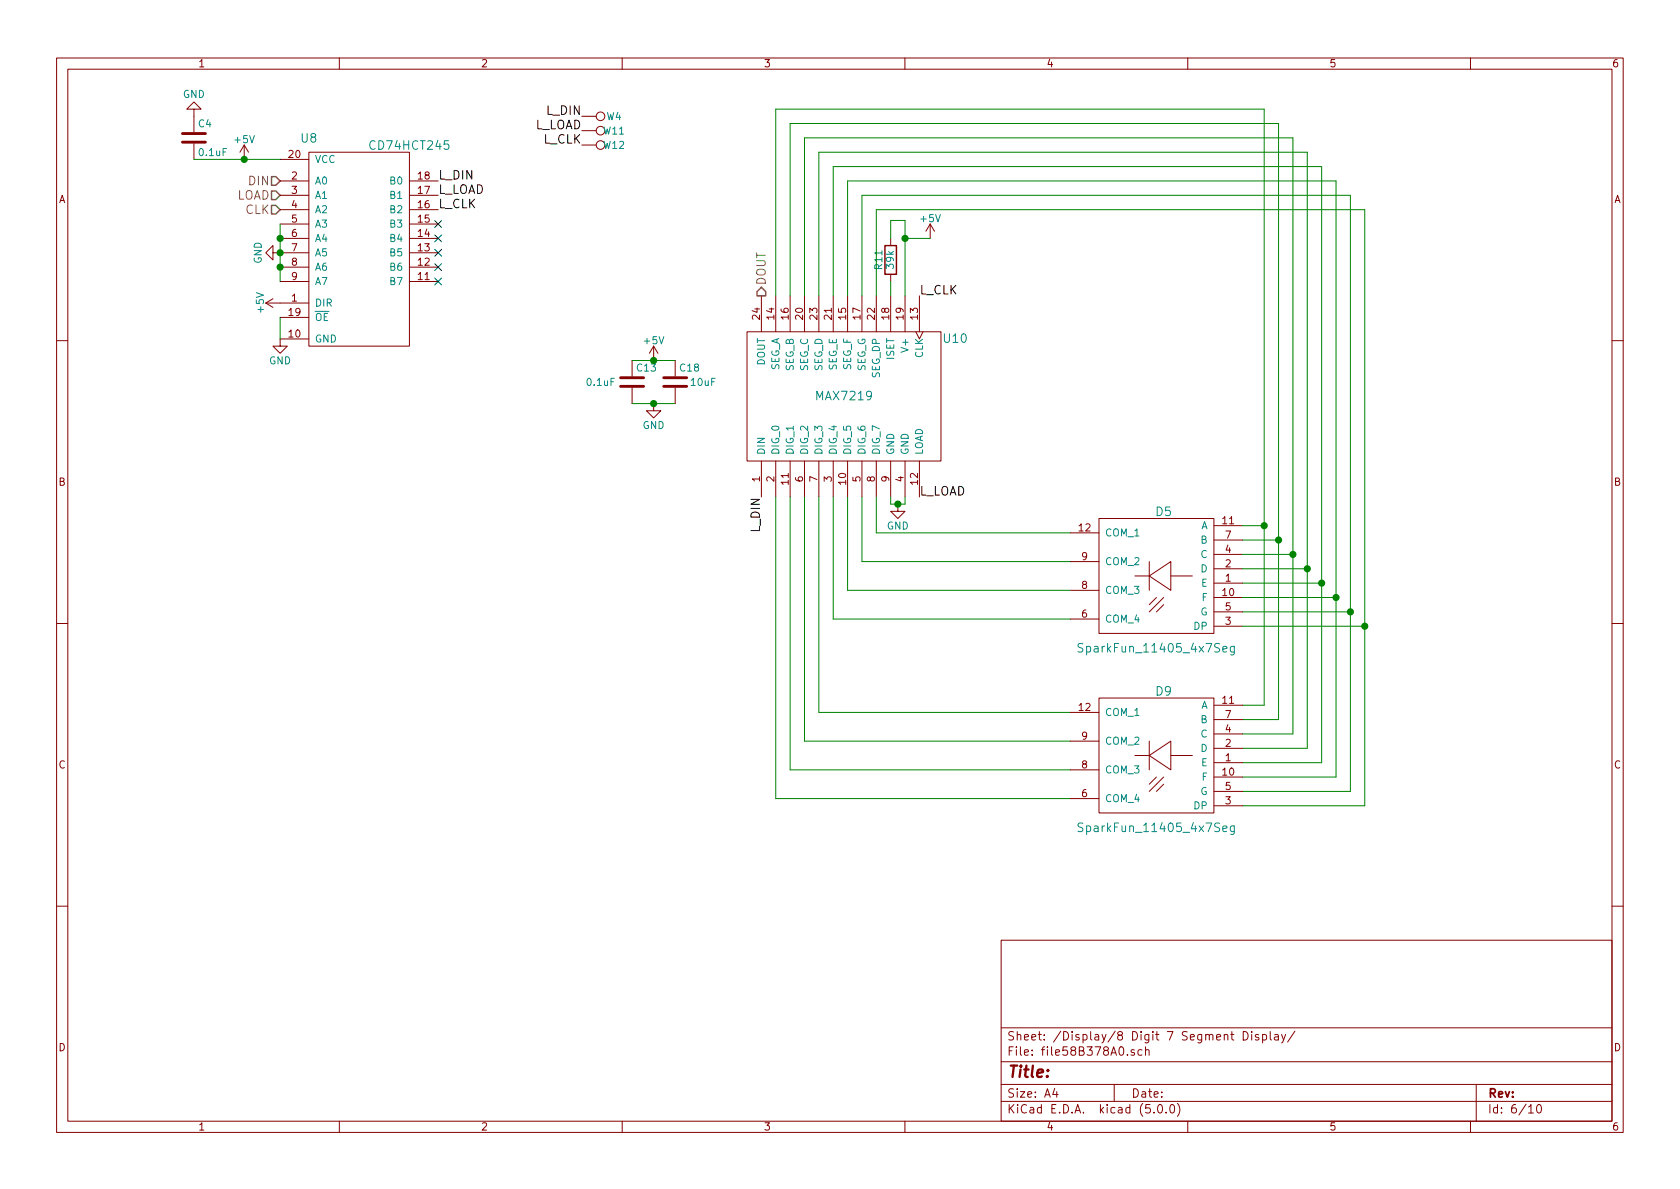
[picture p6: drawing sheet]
<svg xmlns="http://www.w3.org/2000/svg" width="297mm" height="210mm" viewBox="0 0 297 210" stroke-linecap="round" stroke-linejoin="round" font-family="sans-serif">
<g fill="none" stroke="#840000" stroke-width=".18">
<path d="M10 10.3h277v189.9h-277zM12 12.2h273v186.1h-273zM34.3 19.3h1.3l-1.3-1.3-1.3 1.3h1.3v4.1M60 10.3v1.9M110 10.3v1.9M160 10.3v1.9M210 10.3v1.9M260 10.3v1.9M34.3 25.4v2.8M43.2 25.6l-.8 1.3M43.2 25.6v2.6M43.2 25.6l.7 1.3"/>
<path d="M49.5 32h5.1M49.5 34.5h5.1M49.5 37.1h5.1M49.5 39.6h5.1M49.5 28.2h5.1M54.6 26.9h17.8v34.3h-17.8zM72.4 32h5.1M72.4 34.5h5.1M72.4 37.1h5.1M72.4 39.6h5.1M102.9 20.6h2.5M102.9 23.1h2.5"/>
<path d="M102.9 25.6h2.5M164.5 39.6l-.8 1.3M164.5 39.6v2.6M164.5 39.6l.7 1.3M47 53.6h7.6M47 53.6l1.3 .8M48.3 44.7v-1.3l-1.3 1.3 1.3 1.3v-1.3h6.3M48.3 52.8l-1.3 .8M49.5 42.2h5.1M49.5 47.2h5.1M49.5 49.8h5.1M49.5 56.1h5.1"/>
<path d="M54.6 59.9h-5.1v1.3h1.3l-1.3 1.3-1.2-1.3h1.2M72.4 42.2h5.1M72.4 44.7h5.1M72.4 47.2h5.1M72.4 49.8h5.1M132.1 58.7h34.3v22.8h-34.3zM134.6 52.3v6.4M137.2 52.3v6.4M139.7 52.3v6.4M142.2 52.3v6.4M144.8 52.3v6.4M147.3 52.3v6.4"/>
<path d="M149.9 52.3v6.4M152.4 52.3v6.4M154.9 52.3v6.4M157.5 42.2v1.2M157.5 48.5v1.3M157.5 52.3v6.4M160 52.3v6.4M161.9 58.7l.7 1.2 .6-1.2M162.6 52.3v6.4M10 60.2h2M111.8 63.7v2.8M111.8 68.6v2.8"/>
<path d="M115.6 71.4v1.2h1.2l-1.2 1.3-1.3-1.3h1.3M115.6 61.2l-.8 1.3M115.6 61.2v2.5M115.6 61.2l.7 1.3M119.4 63.7v2.8M119.4 68.6v2.8M285 60.2h2M134.6 81.5v6.4M137.2 81.5v6.4M139.7 81.5v6.4M142.2 81.5v6.4M144.8 81.5v6.4"/>
<path d="M147.3 81.5v6.4M149.9 81.5v6.4M152.4 81.5v6.4M154.9 81.5v6.4M157.5 81.5v6.4M158.7 89.1v1.3h1.3l-1.3 1.3-1.2-1.3h1.2M160 81.5v6.4M162.6 81.5v6.4M189.2 99.3h5.1M189.2 94.2h5.1M194.3 91.7h20.3v20.3h-20.3zM203.2 99.3v5.1"/>
<path d="M214.6 98h5.1M214.6 95.5h5.1M214.6 93h5.1M10 110.3h2M189.2 109.5h5.1M189.2 104.4h5.1M200.7 101.8h2.5M203.2 101.8l3.8-2.5v5.1zM204.5 105.7l-1.3 1.2M205.7 105.7l-2.5 2.5M205.7 106.9l-1.2 1.3M207 101.8h3.8"/>
<path d="M214.6 103.1h5.1M214.6 100.6h5.1M214.6 110.7h5.1M214.6 108.2h5.1M214.6 105.7h5.1M285 110.3h2M189.2 136.1h5.1M189.2 131.1h5.1M189.2 126h5.1M194.3 123.4h20.3v20.4h-20.3zM200.7 133.6h2.5M203.2 133.6l3.8-2.5v5z"/>
<path d="M203.2 131.1v5M204.5 137.4l-1.3 1.3M205.7 137.4l-2.5 2.5M205.7 138.7l-1.2 1.2M207 133.6h3.8M214.6 134.9h5.1M214.6 132.3h5.1M214.6 129.8h5.1M214.6 139.9h5.1M214.6 127.2h5.1M214.6 137.4h5.1M214.6 124.7h5.1"/>
<path d="M189.2 141.2h5.1M214.6 142.5h5.1M10 160.2h2M177 166.3h108v32h-108zM285 160.2h2M60 198.3v1.9M110 198.3v1.9M160 198.3v1.9M177 194.8h108M177 191.8h108M177 187.8h108M177 181.8h108"/>
<path d="M186.5 192.5l-.4 1h1M186.8 193v1M197 191.8v3M199.3 186.5v.1M200.6 185.7l-.4-.1-.2 .2 .1 .2 .5 .2v.3h-.6M201.9 185.7l-.4-.1-.3 .3 .1 .6h.6M202.5 185.7l.3-.1 .3 .1 .1 .9M202.5 185.1v1.5M204 196.7v.1M204.8 195.5l.4-.2a.94 .94 0 0 1 0 1.5 .79 .79 0 0 1-.4-1.3zM206.2 196.7v.1M207 195.4l.3-.1a.94 .94 0 0 1 0 1.5 .82 .82 0 0 1-.3-1.4z"/>
<path d="M208.2 195.1a1.71 1.71 0 0 1 0 2.3M210 198.3v1.9M217.6 182.9h.6M217.8 182.4v1.3l.4 .2M219.8 182.4a.76 .76 0 0 1 .9 .8 .76 .76 0 0 1-.9 .7zM221.3 182.4v.2M221.3 182.9v1M222.5 183a.37 .37 0 0 0-.6 .1l.1 .3 .5 .1 .1 .1-.2 .3-.5-.1M223.2 183l.5-.1 .3 .3-.1 .6-.2 .1-.5-.1M223.2 182.9v1.5M224.6 182.4v1.3l.2 .2M225.4 183h.6v.9"/>
<path d="M226 183.3l-.5 .1-.2 .2 .2 .3 .5-.1M226.6 182.9l.3 1M227.3 182.9l-.5 1.4-.2 .1M229 182.3l-1.3 2M260 198.3v1.9M261 191.8v6.5M270.3 195.8l.4-.5v1.5M270.3 196.8h.8M271.8 195.5l.4-.2a.94 .94 0 0 1 0 1.5 .79 .79 0 0 1-.4-1.3z"/>
<circle cx="106.2" cy="23.1" r=".76"/>
<circle cx="106.2" cy="25.6" r=".76"/>
<circle cx="106.2" cy="20.6" r=".76"/>
</g>
<path d="M191.5 113.9l-.6-.1-.2 .1v.5l.6 .2 .2 .4-.3 .3-.6-.1M218.2 114.3v1.4l-.2 .1-.4-.1M218.2 114.4l-.4-.1-.3 .3v.4l.2 .2h.5M191.5 145.6l-.6-.1-.2 .2v.4l.6 .3 .2 .4-.3 .3-.6-.1M218.2 146v1.4l-.2 .2-.4-.1M218.2 146.1l-.4-.1-.3 .3v.5l.2 .2h.5" fill="none" stroke="#008484" stroke-width=".18"/>
<path d="M156.5 43.4h2v5.1h-2z" fill="none" stroke="#840000" stroke-width=".25"/>
<path d="M48 36.3h.8l.7 .8-.7 .7h-.8zM48 33.8h.8l.7 .7-.7 .8h-.8zM48 31.2h.8l.7 .8-.7 .8h-.8zM134.6 50.8l.8 .8v.7h-1.5v-.7z" fill="none" stroke="#848400" stroke-width=".25"/>
<path d="M32.3 25.1h4M32.3 23.6h4M109.7 68.3h4.1M109.7 66.8h4.1M117.3 68.3h4.1M117.3 66.8h4.1" fill="none" stroke="#840000" stroke-width=".51"/>
<path d="M76.9 39l1.2 1.2M78.1 39l-1.2 1.2M76.9 41.5l1.2 1.3M76.9 44.1l1.2 1.2M76.9 46.6l1.2 1.2M76.9 49.2l1.2 1.2M78.1 41.5l-1.2 1.3M78.1 44.1l-1.2 1.2M78.1 46.6l-1.2 1.2M78.1 49.2l-1.2 1.2" fill="none" stroke="#000084" stroke-width=".18"/>
<g fill="#008400" stroke="#008400" stroke-width=".25">
<circle cx="115.6" cy="63.7" r=".51"/>
<circle cx="115.6" cy="71.4" r=".51"/>
<circle cx="49.5" cy="47.2" r=".51"/>
<circle cx="49.5" cy="44.7" r=".51"/>
<circle cx="49.5" cy="42.2" r=".51"/>
<circle cx="160" cy="42.2" r=".51"/>
<circle cx="43.2" cy="28.2" r=".51"/>
<circle cx="158.8" cy="89.1" r=".51"/>
<circle cx="241.3" cy="110.7" r=".51"/>
<circle cx="238.8" cy="108.2" r=".51"/>
<circle cx="236.2" cy="105.7" r=".51"/>
<circle cx="233.7" cy="103.1" r=".51"/>
<circle cx="231.1" cy="100.6" r=".51"/>
<circle cx="228.6" cy="98" r=".51"/>
<circle cx="226.1" cy="95.5" r=".51"/>
<circle cx="223.5" cy="93" r=".51"/>
</g>
<g fill="none" stroke="#008400" stroke-width=".18">
<path d="M34.3 28.2h15.2M49.5 39.6v10.2M49.5 56.1v3.8M137.2 52.3v-33h86.3v105.4h-3.8M139.7 52.3v-30.5h86.4v105.4h-6.4M142.2 52.3v-27.9h86.4v105.4h-8.9M144.8 52.3v-25.4h86.3v105.4h-11.4M147.3 52.3v-22.8h86.4v105.4h-14M149.9 52.3v-20.3h86.3v105.4h-16.5M152.4 52.3v-17.8h86.4v105.4h-19.1M154.9 52.3v-15.2h86.4v105.4h-21.6M157.5 42.2v-3.2h2.5v13.3"/>
<path d="M157.5 49.8v2.5M160 42.2h4.5M111.8 71.4h7.6M111.8 63.7h7.6M137.2 87.9v53.3h52M139.7 87.9v48.2h49.5M142.2 87.9v43.2h47M144.8 87.9v38.1h44.4M147.3 87.9v21.6h41.9M149.9 87.9v16.5h39.3M152.4 87.9v11.4h36.8M154.9 87.9v6.3h34.3"/>
<path d="M157.5 87.9v1.2h2.5v-1.2M219.7 98h8.9M219.7 95.5h6.4M219.7 93h3.8M219.7 110.7h21.6M219.7 108.2h19.1M219.7 105.7h16.5M219.7 103.1h14M219.7 100.6h11.4"/>
</g>
<text font-size="2.8" fill="#840000" x="178" y="190.5">Title:</text>
<g font-size="2.1">
<text x="94.4" y="22.9">L_LOAD</text>
<text x="96.7" y="20.3">L_DIN</text>
<text x="96" y="25.4">L_CLK</text>
<text x="77.5" y="31.7">L_DIN</text>
<text x="77.5" y="34.3">L_LOAD</text>
<text x="77.5" y="36.8">L_CLK</text>
<text x="162.6" y="52.1">L_CLK</text>
<text x="162.6" y="87.6">L_LOAD</text>
<text x="134.4" y="94" transform="rotate(-90 134.4 94)">L_DIN</text>
</g>
<g font-size="2.1" fill="#008484">
<text x="53.3" y="25.2">U8</text>
<text x="65.7" y="26.5">CD74HCT245</text>
<text x="167" y="60.6">U10</text>
<text x="144.5" y="70.8">MAX7219</text>
<text x="204.4" y="91.3">D5</text>
<text x="191.7" y="115.4">SparkFun_11405_4x7Seg</text>
<text x="204.4" y="123">D9</text>
<text x="191.7" y="147.1">SparkFun_11405_4x7Seg</text>
</g>
<g font-size="2.1" fill="#848400">
<text x="41.7" y="35.3">LOAD</text>
<text x="44.1" y="32.8">DIN</text>
<text x="43.4" y="37.8">CLK</text>
<text x="135.4" y="50.5" transform="rotate(-90 135.4 50.5)">DOUT</text>
</g>
<g font-size="2.1" fill="#840000">
<text x="178" y="184">Sheet: /Display/8 Digit 7 Segment Display/</text>
<text x="178" y="186.7">File: file58B378A0.sch</text>
<text x="178" y="196.9">KiCad E.D.A. kicad (5.0.0)</text>
<text x="178" y="194.1">Size: A4</text>
<text x="200" y="194.1">Date:</text>
<text x="263" y="194.1">Rev:</text>
<text x="263" y="196.9">Id: 6/10</text>
</g>
<g font-size="1.8" fill="#840000">
<text x="35" y="11.9">1</text>
<text x="85" y="11.9">2</text>
<text x="135" y="11.9">3</text>
<text x="185" y="11.9">4</text>
<text x="235" y="11.9">5</text>
<text x="285" y="11.9">6</text>
<text x="51.1" y="27.9">20</text>
<text x="10.4" y="35.9">A</text>
<text x="51.6" y="31.7">2</text>
<text x="51.6" y="34.3">3</text>
<text x="74" y="34.3">17</text>
<text x="74" y="31.7">18</text>
<text x="285.4" y="35.9">A</text>
<text x="51.6" y="36.8">4</text>
<text x="51.6" y="39.4">5</text>
<text x="51.6" y="41.9">6</text>
<text x="74" y="41.9">14</text>
<text x="74" y="39.4">15</text>
<text x="74" y="36.8">16</text>
<text x="51.6" y="44.4">7</text>
<text x="51.6" y="47">8</text>
<text x="74" y="47">12</text>
<text x="74" y="44.4">13</text>
<text x="51.6" y="53.3">1</text>
<text x="51.6" y="49.5">9</text>
<text x="74" y="49.5">11</text>
<text x="51.1" y="59.7">10</text>
<text x="51.1" y="55.9">19</text>
<text x="134.4" y="56.5" transform="rotate(-90 134.4 56.5)">24</text>
<text x="136.9" y="56.5" transform="rotate(-90 136.9 56.5)">14</text>
<text x="139.4" y="56.5" transform="rotate(-90 139.4 56.5)">16</text>
<text x="142" y="56.5" transform="rotate(-90 142 56.5)">20</text>
<text x="144.5" y="56.5" transform="rotate(-90 144.5 56.5)">23</text>
<text x="147.1" y="56.5" transform="rotate(-90 147.1 56.5)">21</text>
<text x="149.6" y="56.5" transform="rotate(-90 149.6 56.5)">15</text>
<text x="152.1" y="56.5" transform="rotate(-90 152.1 56.5)">17</text>
<text x="154.7" y="56.5" transform="rotate(-90 154.7 56.5)">22</text>
<text x="157.2" y="56.5" transform="rotate(-90 157.2 56.5)">18</text>
<text x="159.8" y="56.5" transform="rotate(-90 159.8 56.5)">19</text>
<text x="162.3" y="56.5" transform="rotate(-90 162.3 56.5)">13</text>
<text x="10.4" y="85.9">B</text>
<text x="134.4" y="85.2" transform="rotate(-90 134.4 85.2)">1</text>
<text x="136.9" y="85.2" transform="rotate(-90 136.9 85.2)">2</text>
<text x="139.4" y="85.7" transform="rotate(-90 139.4 85.7)">11</text>
<text x="142" y="85.2" transform="rotate(-90 142 85.2)">6</text>
<text x="144.5" y="85.2" transform="rotate(-90 144.5 85.2)">7</text>
<text x="147.1" y="85.2" transform="rotate(-90 147.1 85.2)">3</text>
<text x="149.6" y="85.7" transform="rotate(-90 149.6 85.7)">10</text>
<text x="152.1" y="85.2" transform="rotate(-90 152.1 85.2)">5</text>
<text x="154.7" y="85.2" transform="rotate(-90 154.7 85.2)">8</text>
<text x="157.2" y="85.2" transform="rotate(-90 157.2 85.2)">9</text>
<text x="159.8" y="85.2" transform="rotate(-90 159.8 85.2)">4</text>
<text x="162.3" y="85.7" transform="rotate(-90 162.3 85.7)">12</text>
<text x="285.4" y="85.9">B</text>
<text x="190.8" y="94">12</text>
<text x="216.2" y="92.7">11</text>
<text x="216.7" y="95.2">7</text>
<text x="191.3" y="99.1">9</text>
<text x="216.7" y="100.3">2</text>
<text x="216.7" y="97.8">4</text>
<text x="191.3" y="104.1">8</text>
<text x="216.2" y="105.4">10</text>
<text x="216.7" y="102.9">1</text>
<text x="216.7" y="107.9">5</text>
<text x="191.3" y="109.2">6</text>
<text x="216.7" y="110.5">3</text>
<text x="190.8" y="125.7">12</text>
<text x="216.2" y="124.5">11</text>
<text x="191.3" y="130.8">9</text>
<text x="216.7" y="129.5">4</text>
<text x="216.7" y="127">7</text>
<text x="10.4" y="135.9">C</text>
<text x="191.3" y="135.9">8</text>
<text x="216.2" y="137.2">10</text>
<text x="216.7" y="134.6">1</text>
<text x="216.7" y="132.1">2</text>
<text x="285.4" y="135.9">C</text>
<text x="191.3" y="141">6</text>
<text x="216.7" y="142.2">3</text>
<text x="216.7" y="139.7">5</text>
<text x="10.4" y="185.9">D</text>
<text x="285.4" y="185.9">D</text>
<text x="35" y="199.9">1</text>
<text x="85" y="199.9">2</text>
<text x="135" y="199.9">3</text>
<text x="185" y="199.9">4</text>
<text x="235" y="199.9">5</text>
<text x="285" y="199.9">6</text>
</g>
<g font-size="1.8" fill="#008484">
<text x="32.3" y="17.3">GND</text>
<text x="35.1" y="22.5">C4</text>
<text x="106.8" y="23.8">W11</text>
<text x="107.3" y="21.3">W4</text>
<text x="35.3" y="27.6">0.1uF</text>
<text x="41.6" y="25.3">+5V</text>
<text x="55.6" y="28.8">VCC</text>
<text x="106.8" y="26.3">W12</text>
<text x="55.6" y="32.6">A0</text>
<text x="55.6" y="35.2">A1</text>
<text x="69.1" y="35.2">B1</text>
<text x="69.1" y="32.6">B0</text>
<text x="55.6" y="37.7">A2</text>
<text x="55.6" y="40.3">A3</text>
<text x="69.1" y="40.3">B3</text>
<text x="69.1" y="37.7">B2</text>
<text x="162.9" y="39.3">+5V</text>
<text x="46.3" y="46.7" transform="rotate(-90 46.3 46.7)">GND</text>
<text x="55.6" y="42.8">A4</text>
<text x="55.6" y="45.3">A5</text>
<text x="55.6" y="47.9">A6</text>
<text x="69.1" y="47.9">B6</text>
<text x="69.1" y="45.3">B5</text>
<text x="69.1" y="42.8">B4</text>
<text x="156" y="47.6" transform="rotate(-90 156 47.6)">R11</text>
<text x="158" y="47.4" transform="rotate(-90 158 47.4)">39k</text>
<text x="55.6" y="50.4">A7</text>
<text x="69.1" y="50.4">B7</text>
<text x="46.7" y="55.2" transform="rotate(-90 46.7 55.2)">+5V</text>
<text x="55.6" y="54.2">DIR</text>
<text x="55.6" y="56.8">OE</text>
<text x="47.6" y="64.4">GND</text>
<text x="55.6" y="60.6">GND</text>
<text x="112.7" y="65.7">C13</text>
<text x="114" y="60.9">+5V</text>
<text x="120.3" y="65.7">C18</text>
<text x="135.3" y="64.7" transform="rotate(-90 135.3 64.7)">DOUT</text>
<text x="137.8" y="65.7" transform="rotate(-90 137.8 65.7)">SEG_A</text>
<text x="140.3" y="65.7" transform="rotate(-90 140.3 65.7)">SEG_B</text>
<text x="142.9" y="65.7" transform="rotate(-90 142.9 65.7)">SEG_C</text>
<text x="145.4" y="65.7" transform="rotate(-90 145.4 65.7)">SEG_D</text>
<text x="148" y="65.6" transform="rotate(-90 148 65.6)">SEG_E</text>
<text x="150.5" y="65.5" transform="rotate(-90 150.5 65.5)">SEG_F</text>
<text x="153" y="65.8" transform="rotate(-90 153 65.8)">SEG_G</text>
<text x="158.1" y="63.6" transform="rotate(-90 158.1 63.6)">ISET</text>
<text x="160.7" y="61.9" transform="rotate(-90 160.7 61.9)">V+</text>
<text x="163.2" y="63.3" transform="rotate(-90 163.2 63.3)">CLK</text>
<text x="103.9" y="68.2">0.1uF</text>
<text x="122.3" y="68.2">10uF</text>
<text x="155.6" y="66.9" transform="rotate(-90 155.6 66.9)">SEG_DP</text>
<text x="113.6" y="75.9">GND</text>
<text x="135.3" y="80.5" transform="rotate(-90 135.3 80.5)">DIN</text>
<text x="137.8" y="80.5" transform="rotate(-90 137.8 80.5)">DIG_0</text>
<text x="140.3" y="80.5" transform="rotate(-90 140.3 80.5)">DIG_1</text>
<text x="142.9" y="80.5" transform="rotate(-90 142.9 80.5)">DIG_2</text>
<text x="145.4" y="80.5" transform="rotate(-90 145.4 80.5)">DIG_3</text>
<text x="148" y="80.5" transform="rotate(-90 148 80.5)">DIG_4</text>
<text x="150.5" y="80.5" transform="rotate(-90 150.5 80.5)">DIG_5</text>
<text x="153" y="80.5" transform="rotate(-90 153 80.5)">DIG_6</text>
<text x="155.6" y="80.5" transform="rotate(-90 155.6 80.5)">DIG_7</text>
<text x="158.1" y="80.5" transform="rotate(-90 158.1 80.5)">GND</text>
<text x="160.7" y="80.5" transform="rotate(-90 160.7 80.5)">GND</text>
<text x="163.2" y="80.5" transform="rotate(-90 163.2 80.5)">LOAD</text>
<text x="156.8" y="93.6">GND</text>
<text x="195.3" y="94.9">COM_1</text>
<text x="212.3" y="93.6">A</text>
<text x="195.3" y="99.9">COM_2</text>
<text x="212.3" y="101.2">D</text>
<text x="212.3" y="98.7">C</text>
<text x="212.3" y="96.1">B</text>
<text x="195.3" y="105">COM_3</text>
<text x="212.4" y="103.8">E</text>
<text x="212.5" y="106.3">F</text>
<text x="195.3" y="110.1">COM_4</text>
<text x="211.2" y="111.4">DP</text>
<text x="212.2" y="108.8">G</text>
<text x="212.3" y="125.3">A</text>
<text x="195.3" y="131.7">COM_2</text>
<text x="195.3" y="126.6">COM_1</text>
<text x="212.3" y="130.4">C</text>
<text x="212.3" y="127.9">B</text>
<text x="195.3" y="136.8">COM_3</text>
<text x="212.3" y="133">D</text>
<text x="212.4" y="135.5">E</text>
<text x="195.3" y="141.9">COM_4</text>
<text x="211.2" y="143.1">DP</text>
<text x="212.2" y="140.6">G</text>
<text x="212.5" y="138">F</text>
</g>
</svg>
